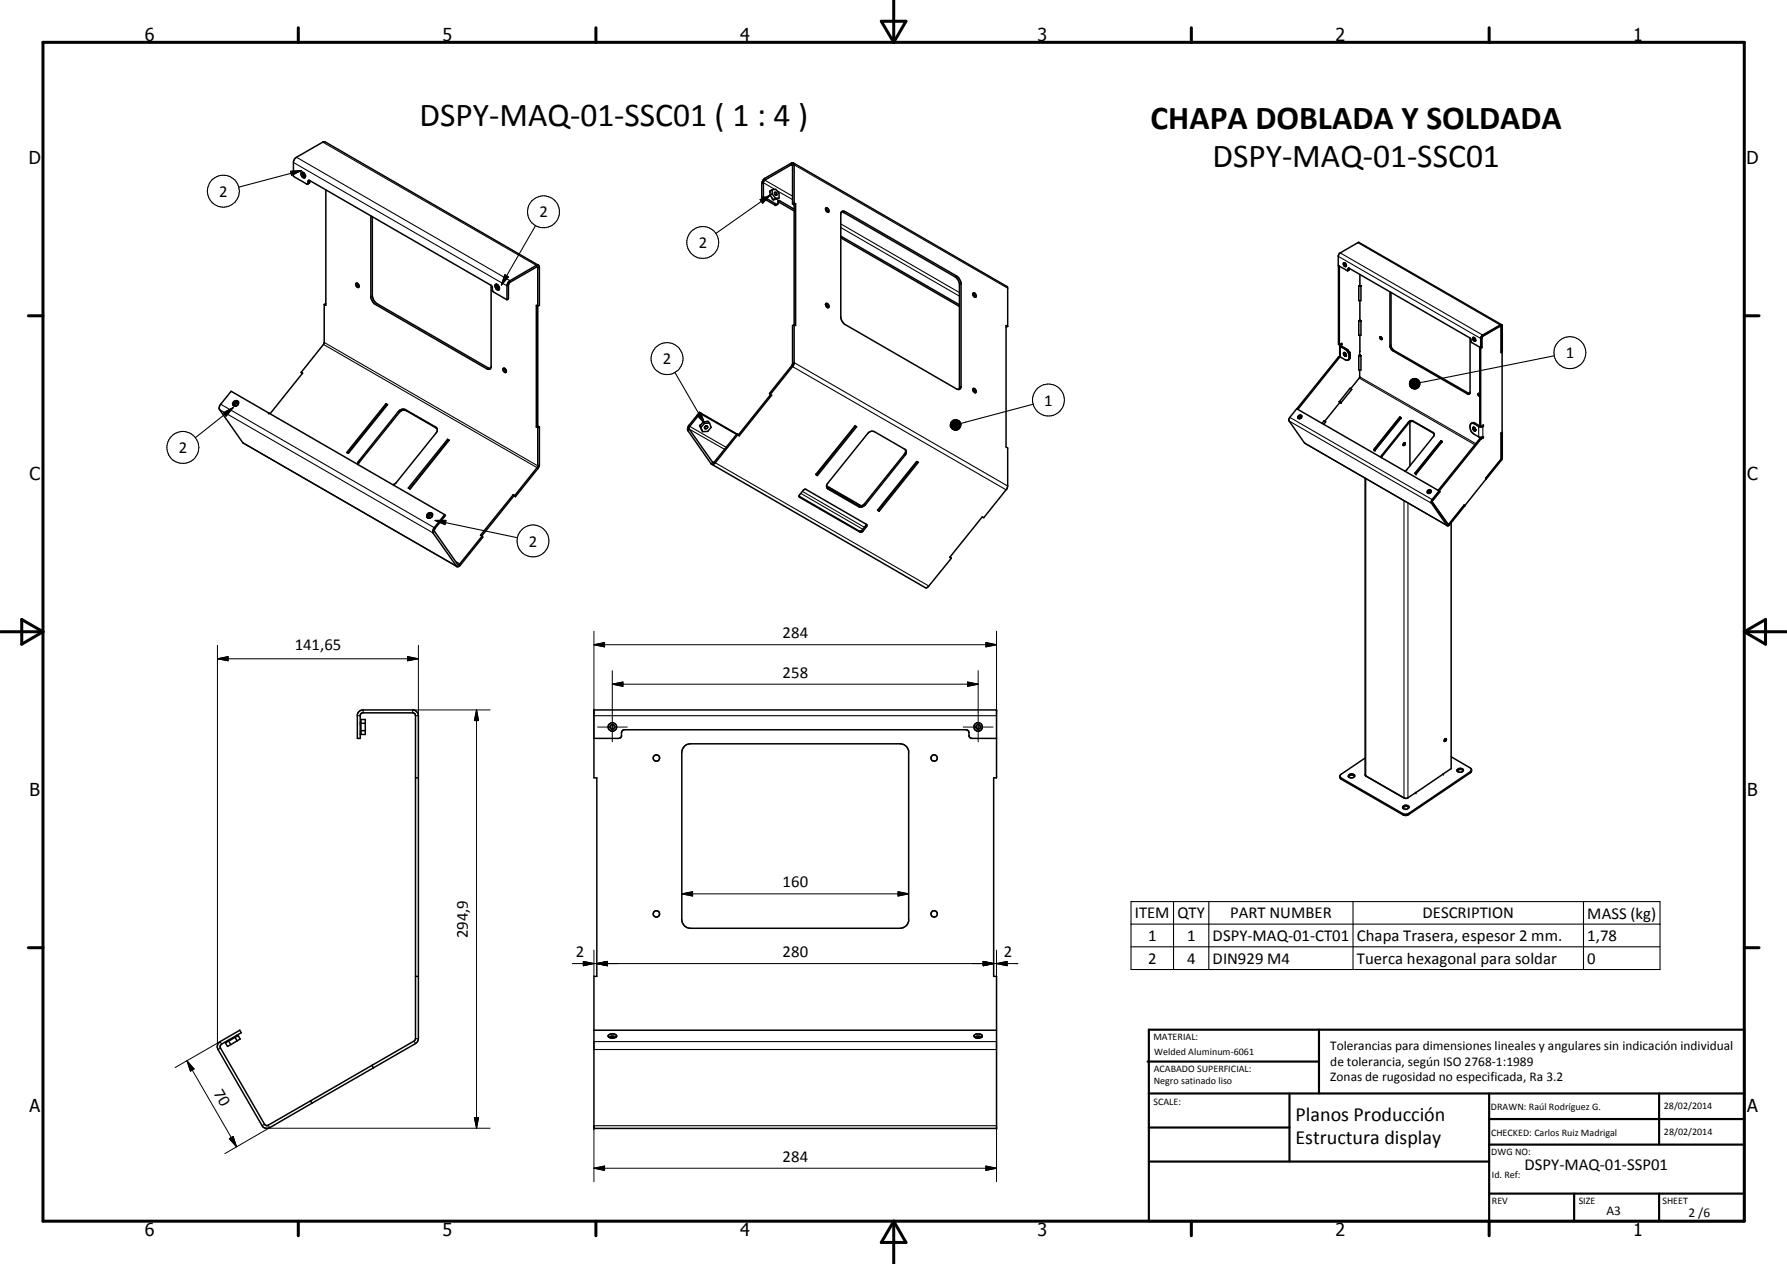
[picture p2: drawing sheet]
<svg xmlns="http://www.w3.org/2000/svg" width="420mm" height="297mm" viewBox="0 0 420 297" stroke-linecap="round" stroke-linejoin="round" font-family="sans-serif">
<g fill="none" stroke="#000" stroke-width=".35">
<path d="M186.5 38.3l50.3 29.1 .1 .3v9M71.2 40.5l.1 .6 .5 .5M71.2 40.5l.4 .3 .2 .5M71.2 40.5a.71 .71 0 0 0-.4 .8 .71 .71 0 0 0 .7 .5l.3-.1v-.4M71.4 40.6v.5l.4 .2M72.8 42.4h-.3l-.1 .8-.2 .1-3.2-1.9v-3.6l.7-.8 6.3-3.7h.4l50.2 29M72.8 42.4l42.7 24.7M72.8 42.4v.5l-.5 .4M76.6 44.6v27.2l-.4-.3M87.2 50.7v19.3l.5 1 .6 .5 26.5 15.3 .4-.1 .3-.4v-19.2M87.5 50.9v18.6l.5 1.3 .6 .5 26.2 15.1 .5 .2M179.1 46.4v-3.3l.4-.9 6.5-3.8 .5-.1 .2 .3v9.1"/>
<path d="M179.1 46.4l3.2 1.9 .5-.3M179.5 46.2v-3.4l.1-.3 6.6-3.8 .1 .2v9M179.5 46.2l3.3 1.8M179.5 46.2l-.4 .2M181 45.9l.8 1M181.6 44.6l-.6 .3v1M181.6 44.6l.8-.1 .8 1v1M181.6 45.6l-.6 .3M181.6 44.6v1M181.6 45.6l.8 1M182.1 45.3l.2-.1 .3 .2v.5l-.5-.3zM182.4 46.6l-.6 .3"/>
<path d="M182.8 48l.1-.8 .3-.1 3.5 2M182.9 47.4l3.8 2.2M183.2 46.5l-.5 .3-.9 .1M183.2 46.5l-.8 .1M186.3 47.9l.4 .2M186.7 48.1v37.3l-.4 .7-5.2 6.6M186.7 47.7l.4 .2M186.7 47.7l-.4 .2M187.1 47.9v28.6l-.4-.2-.4 .2v9.1l-5.4 6.9 .2 .2M187.1 47.9l-.4 .2M194.1 49.1l.4 .4 .1 .3M194.2 48.9a.6 .6 0 0 1 .6 .3 .6 .6 0 0 1-.1 .7 .71 .71 0 0 1-.5-1z"/>
<path d="M197.7 55.9l27.9 16.2M197.7 55.5l27.9 16.1M197.8 49.8l.6 .2 26.2 15.1 .7 .7 .3 .9v24.5l-.1 .3M197.9 49.8l.3-.2 .5 .1 26.2 15.2a2.43 2.43 0 0 1 1.1 1.6v24.5l-.4 .5h-.3l-26.6-15.2-.7-.8-.3-.8v-24.5zM76.2 71.5v9.1l-5.4 6.9M76.6 71.3l-.4 .2M83.6 66.7a.51 .51 0 0 1 .7 .2 .51 .51 0 0 1-.2 .7l-.3-.3zM84 66.5l.4 .8M115.5 67.1l.5 1.5 3.2 1.8M116.7 66.8l.2 .7 .5 .4M116.7 66.8l.5 .3 .2 .5M116.7 66.8h-.1a.78 .78 0 0 0-.1 .9 .78 .78 0 0 0 .8 .4l.1-.5"/>
<path d="M117 67v.4l.4 .2M119.2 70.4l.3-.2v-3.2l.3-.6 6.3-3.6h.3v37.3M119.2 70.4v-3.4l.4-.8 6.5-3.8h.5l.2 .4v9l-.4 .1-.3-.1v28.5M194.1 71.5l.3 .3 .2 .5M194.2 71.3a.6 .6 0 0 1 .6 .3 .6 .6 0 0 1-.1 .7l-.5-.4zM228.8 69.1l.3 .4 .1 .3M228.8 68.9l.1-.1a.64 .64 0 0 1 .5 1 .69 .69 0 0 1-.6-.9zM236.9 76.7l-.4-.2v28.6l.4 .2-.1 9.3-5.5 7.1-.3-.2-7.7 9.5 .4 .2M236.9 76.7l-.4 .2M314.7 62.4v18.5l.2 .1M314.9 62.5v18.5M315.9 61.8h.3l.4 .6a.35 .35 0 0 1-.5 .3 .35 .35 0 0 1-.2-.5z"/>
<path d="M316.1 61.8v.3l.4 .4M316.3 61.8v.3l.3 .2M316.9 63.6l-2.2-1.2 .1-2.7 4.7-2.8 33.6 19.4M317.2 63l28.4 16.4 .5 1.1 2 1.2 .3-.1M317.2 63l-.1 .5-.2 .1M317.2 63l-.3 .2v.4M319.5 67.2v3.5h.5v-3.5M319.5 75.4v3.4h.5v-3.4M319.5 67.2h.5M319.5 75.4h.5M319.7 64.5v2.6M319.7 70.7v4.6"/>
<path d="M319.7 78.8v4.6M319.7 67.1l.3 .1M319.7 67.1l-.2 .1M319.7 75.3l.3 .1M319.7 75.3l-.2 .1M324.5 79.1l.4 .3v.3a.37 .37 0 0 1-.4-.1 .37 .37 0 0 1 0-.5zM324.6 79.1l.3 .5M326.8 68.6v12.8l.4 .8 18.1 10.4 .3-.3v-12.8M327.1 68.7v12.6l.3 .8 18.2 10.4M346.5 79.3v.4l.5 .4M346.5 79.3l.2 .1 .3 .5M346.5 79.3l-.3 .2 .2 .4 .4 .3 .2-.3"/>
<path d="M346.7 79.4l.3 .5M348.4 79.2v2.4M348.5 79.1l-.1 .1M352.7 76.6l-4.3 2.6M352.7 76.6h.2M352.7 76.6l-4.1 2.4M352.9 76.6l.1 6.2 .2-.2M352.9 76.6l.1 .2M353.1 76.3l.1 .3v6l-.2 .1M353.1 76.3l-.4 .1-4.1 2.3-.5 .7v20.8M55.9 95.1l-.3 .3M56 95.1v-.2a.36 .36 0 0 0-.7-.1 .36 .36 0 0 0 .3 .6"/>
<path d="M56.1 94.5a.71 .71 0 0 0-1.1-.1 .71 .71 0 0 0 0 1h.5M56.1 94.5l-.1 .5-.4 .4M56.1 94.5a.84 .84 0 0 0-1.2 .8M70.8 87.5l.4 .2-7.7 9.5-.4-.2M70.8 87.5l.3 .3M90.8 94.9l.3 .2-9.2 11.5-.4-.3zM90.8 94.9l.1 .2M90.9 95.1l.1 .1M90.9 95.1l-9.1 11.4M118.3 86.6a.61 .61 0 0 1 .6 .2 .61 .61 0 0 1 0 .7 .78 .78 0 0 1-.6-.9zM118.6 86.5l.1 .5 .4 .3M164.5 96.9l-2.6 3.2-.2 .8 5.6 8.2"/>
<path d="M164.5 96.9l8.8 5.1M164.5 96.9l.1 .3M164.6 97.2l-2.4 3-.2 .5 5.6 8 .4-.2 5.3-6.5M164.6 97.2l8.6 4.9M165.4 99.1l-.9 .9M165.4 99.1l1.1-.1 .3 .4M165.4 99.1l.2 .4M165.6 99.5l-.8 1M166.8 99.4l.4 1-.8 1h-1.2M166.8 99.4l-1.2 .1M181.1 92.7l.3 .2-7.6 9.5M181.2 92.8l-7.6 9.4"/>
<path d="M228.8 91.5l.4 .7M228.8 91.3a.56 .56 0 0 1 .6 .3 .56 .56 0 0 1-.1 .7l-.5-.4zM304.9 96.1l-1.6 2-.3 .6 3.7 5.4 33.6 19.4M304.9 96.1l33.5 19.3M304.9 96.1l.3 .1M304.9 96.1h.1M305.2 96.2h.1M305.9 98.2l-.2 .1M306 98.2v-.2l-.4-.1-.1 .3 .2 .1M306.1 97.8h-.6l-.2 .5M310.8 99.5l.6-.7 .3 .3-.5 .6M314.7 83.9l-9.8 12.2"/>
<path d="M314.7 83.9l.2 .1M314.9 84l-9.7 12.2M314.9 94.4l.3 .3M314.9 94.4l.1 .2M314.9 94.4l2.5-3.2 .4 .3-2.6 3.2M315 81.3l1.3 .8a2.11 2.11 0 0 1 .8 2.3l-.2 .2M315 83.7l.2 .2M315 83.7l-.3 .2M315 94.6l-3.5 4.4M315 94.6l.2 .1M315.2 83.9l1.1 .6 .6 .1M315.2 80.9l-.2 .2v2.6"/>
<path d="M315.2 83.9l-.3 .1M315.3 80.8l.2 .2M315.5 81l-.2 .3 1.6 1M315.5 81v-.3l-.6 .3M315.9 82.8h.3l.3 .4 .1 .4a.51 .51 0 0 1-.7-.1 .51 .51 0 0 1 0-.7zM316.1 82.8l.1 .4 .4 .4M316.3 82.9v.3l.3 .2M316.8 82.2h.1M316.9 82.2l.5 .6M316.9 82.3a1.84 1.84 0 0 1 .4 2.1l-.4 .2M317.4 82.8l-.1 .1M317.4 82.8v.4"/>
<path d="M319.5 83.6v3.4h.5v-3.4M319.5 83.6h.5M319.7 82.6h.1M319.7 87l-.1 1.8-2 2.6M319.7 82.5v.1M319.7 83.4l.3 .2M319.7 83.4l-.2 .2M329.1 98l-6.1 7.7 .3 .1M329.1 98l.3 .2M329.1 98h.1M329.4 98.2l-.3-.2-6.1 7.7 .3 .1M329.4 98.2l-6.1 7.6"/>
<path d="M331.5 99.1v10.4M345.9 99.5a1.85 1.85 0 0 0 .5 2.4l1.4 .8h.7M345.9 99.5l.4-.2 .3 .1 1.3 .7M345.9 99.5h.5l1.4 .8 1-.1M347.7 92.5l-.2 .2 .4 .4M347.7 92.5l.2 .1M347.8 92.5l.1 .4M347.9 81.6v18.5M348.4 81.6l-.3 .1M353.1 82.6h.1M353.2 82.6v19M84.1 109.1l.3-.8 9.7-11.9 1.1-.2 7.2 4.1a.89 .89 0 0 1 .1 1.5l-9.5 11.8-.6 .3"/>
<path d="M102.7 100.7l-7.2-4.2a1.4 1.4 0 0 0-1.6 .4l-9.5 11.9-.2 .4M105.2 103.3l.4 .1-9.2 11.5-.4-.2zM105.2 103.3l.2 .2M105.4 103.5h.1M105.4 103.5l-9.1 11.4M120.7 116.2l.3 .3M120.7 116.2l.2 .3M120.7 116.2l-7.7 9.6 .4 .2M120.9 116.5l.3 .2M120.9 116.5l-7.6 9.4M121 116.5l.2 .2M126.1 100.3l.3 .2"/>
<path d="M126.4 100.5v9.1l-5.4 6.9M126.4 100.1l-.3 .2M126.4 100.1l.4 .2M126.8 100.3l-.1 9.3-5.5 7.1M126.8 100.3l-.4 .2M164.5 100l.7 1.4M164.5 100l.3 .5M164.8 100.5l.4 .9M165.7 100.3l.3-.2zM165.7 100.3l.4-.2 .3 .1a.42 .42 0 0 1-.3 .5 .42 .42 0 0 1-.5-.2zM167.3 109.1l50.2 29h.5l.3-.2 5.4-6.7M173.3 102l.3 .2"/>
<path d="M173.3 102l.1 .2M173.4 102.2l.4 .2M173.4 102.2l-5.2 6.6-.5 .3h-.4M173.6 102.2l.2 .2M187.9 116.6l14.1 8.2 .7-.2 1-1.4M188.9 115.2l.6-.2 14.2 8.2 .1 .2-.1 .4-.9 1.1-.5 .2-14.3-8.2-.1-.5zM191.9 111.4l.1 .1M192 111.5l.2 .3M194.3 114.2l8.2 4.7M194.3 114.3l8 4.6M194.3 114.1v.2M194.4 114.6l7.2 4.2 .9 .1"/>
<path d="M201 100.1l.4 .2-9.2 11.5-.4-.3zM201.2 100.1l-9.2 11.4M206.4 119.8l.1 .1M206.5 119.9l.2 .2M212.9 105.7l-.1 .9-9.7 11.9-.6 .4M212.9 105.7l.2 .5-.2 .6-9.4 11.8-.6 .4-.4 .2-.7-.2-7-4-.5-.7M212.9 105.7l-7.3-4.2-.8-.2-.5 .3-9.7 11.9-.3 .6M215.5 108.5l.4 .1-9.2 11.5-.4-.2zM215.7 108.5l-9.2 11.4M321 112.4v69.8l.1 .2M330.1 104.1a.33 .33 0 0 1 .3 .4 .33 .33 0 0 1-.5 .1zM330.2 104.1l-.3 .5"/>
<path d="M332.7 111.3l.2 .1M335.6 115.4a.44 .44 0 0 1 .6-.3 .44 .44 0 0 1 .1 .7l-.3 .2-.4-.2zM336.3 115.7l-.2 .2M336.4 115.7v-.2h-.3l-.2 .2 .2 .2M336.5 115.3l-.6 .1-.2 .5M336.8 118l3.6 5.2M337.2 101.9l-5-2.9-.6 .1-6.8 8.5M337.2 101.9l-5-3h-.7l-6.6 8.1-.2 .5M337.2 101.9v.4l-.2 .3-6.3 7.9-.4 .2M338.1 115.2l.1 .1M338.4 115.4l-1.7 2-.2 .8 3.8 5.3M338.4 115.4l.1 .2"/>
<path d="M338.4 115.5l.1 .1M338.5 115.6l-1.7 2.1v.3l3.6 5.2M338.5 115.6l-1.7 2.2M338.8 103.6l.3 .2-6.2 7.6M338.8 103.6h.1M338.8 103.6l-6.1 7.7 .2 .1M338.8 103.6l.2 .2-6.1 7.6M344.2 118.7l-3.5 4.4M346.5 100.4a.53 .53 0 0 0-.2 .6 .53 .53 0 0 0 .6 .3l.1-.2M346.5 100.4l.5 .6M346.5 100.4l.1 .4 .4 .3M346.7 100.5l.1 .4 .2 .1"/>
<path d="M347 101v.1M347.9 103.1l-9.8 12.1M347.9 103.1l.2 .2M347.9 100.1l.2 .1M348.1 103.3l-9.7 12.1-.3-.2M348.5 102.7l.3-.1v.3M348.5 102.7l.3 .2M348.5 100l.3 .2M348.5 102.7l-.6 .4M348.8 100.2v-.3l-.7 .3M348.8 102.9l-.7 .4M349.3 112.4l.2 .2"/>
<path d="M349.3 112.4l.1 .2-5.1 6.3M349.4 112.5l.1 .1M352.8 108l-3.5 4.4M353 101.8v6l-.2 .2M353 107.7l-.2 .3M353.2 101.6h.1M353.2 101.6l-.2 .2M353.2 101.6v6l-.1 .5-3.6 4.5M100.5 121.7l.5 .1M101 121.7h.1M101.2 121.7l-.2 .1M101.4 121.6l-.2 .1"/>
<path d="M101.4 121.5l-.2 .2M101.5 121.5h-.1M101.5 121.5v-.3a.38 .38 0 0 0-.5-.1 .38 .38 0 0 0 0 .6M101.7 120.8a.74 .74 0 0 0-1.1-.2 .74 .74 0 0 0-.1 1.1M101.7 120.8l-.1 .5-.2 .3M101.7 120.8a.79 .79 0 0 0-.9 .1 .79 .79 0 0 0-.3 .8M104.6 120.9l-2.6 3.3-.2 .9 5.6 8 .8-.2 5.3-6.7-.1-.2M104.6 120.9l.1 .3-2.4 3-.2 .6 5.6 7.9 .4-.2 5.3-6.5M104.6 120.9l-50.3-29-2.7 3.5v.7l5.5 8 50.3 29M223.4 130.9l.3 .3M340.4 123.1l.1 .1M340.7 123.1l3.5-4.4 .2 .2-3.5 4.4-.4 .3-.2-.1"/>
<path d="M340.7 123.1l-.3 .1M341.2 122.9v57.7l-1.9 1.3M84.7 170.3h.2v2.1h-.2M84.7 169.8h.2v-.7h1v3.5h-1.2M84.7 171.8h.2M84.7 170h1.2M84.9 171.7h1M139.6 173.5h6.1l.4-.4 .2-1.3 .5-.3 80.7 .1a1.94 1.94 0 0 1 .4 1.5l.6 .4h5.8M139.6 166.8h94.7v16h-.7v46.6h.7v35.8h-94.7v-35.8h.7v-46.6h-.7zM161 175.3l.6-.4 .7-.1h49.4a2.07 2.07 0 0 1 1.9 1.6v40.1l-.1 .3a1.99 1.99 0 0 1-1.8 1.3h-49.4a2.09 2.09 0 0 1-2-1.9v-39.4l.1-.7zM339.6 173.8l.3-.2a.34 .34 0 0 1 .1 .4 .34 .34 0 0 1-.4 .2zM339.8 173.6l-.3 .5"/>
<path d="M341.2 177.8l4.5 2.7 .3 .3-.1 .7-14.8 10-.4 .1-.9-.1-14.6-8.5-.2-.3 .2-.6 5.8-4M97.7 182.8h.7M317.1 182.1a.82 .82 0 0 1 1.4 .3 .84 .84 0 0 1-1.5 0zM318.5 182.4a.9 .9 0 0 0-1.4 .1M321 182.2l9.1 5.3M321.1 182.4l9 5.1M321.2 182.3l-.1 .1M329.9 189.5a.93 .93 0 0 1 1.4 .1 .76 .76 0 0 1-.8 .6 .76 .76 0 0 1-.7-.6zM330.1 187.5l.1 .1M330.2 187.6h.2M331.2 189.8a.9 .9 0 0 0-1.4 .1M332.9 186.2v.1"/>
<path d="M339.4 181.9l-8.5 5.7h-.7M342.6 180.9a.86 .86 0 0 1 1.5 .2 .79 .79 0 0 1-.8 .4 .79 .79 0 0 1-.7-.6zM344.1 181.1a.95 .95 0 0 0-1.5 .1M346 181l-.3 .4-14.5 9.7-.8 .3-.6-.2-14.6-8.4-.2-.3M97.7 229.4h.7M53.5 244.6l.1 .1-.6 .4 .5 .8 .8-.4M53.7 244.5l.6 1M55.3 243.8l-1.2 .7-.1-.2M55.3 243.5l.1 .2M55.3 243.8l.4 .8M55.7 243.2l.1 .3-.5 .3M55.7 244.6l-1.4 .9"/>
<path d="M55.9 243.2l.6 1-.8 .4M73 258.7l.4 .5M73 258.7l-10.1 5.8h-.3l-.4-.3-10.4-17.9a.65 .65 0 0 1 .3-.9l4.6-2.7-.3-.6-4.6 2.7-.6 .6-.1 .7 10.5 18.4a1.33 1.33 0 0 0 1.8 .5l10-5.8M87.4 250.4l10-5.8 .3-.5v-75.9l-.1-.4-.4-.3h-12l-.5 .5v5.5h-.7v-5.6l.6-.9 .8-.2h11.6l.9 .4 .5 1-.1 76.1-.2 .6-.4 .3-24.3 14M87.4 250.4l.4 .6M87.4 250.4l-14.4 8.3M139.6 242.1h94.7M143.2 243.8a.49 .49 0 0 1-.1-.7 .49 .49 0 0 1 .7-.1 .81 .81 0 0 1 1.1 .6l-.1 .2M143.2 243.8l.3 .1M143.2 243.8l.6-.3 1 .3M143.5 243.9h.9M143.5 243.9l.4-.1 .5 .1"/>
<path d="M144.8 243.8l-.4 .1M229.2 243.8l.5-.3 1.1 .3M229.5 243.9h1M229.5 243.9l.4-.1 .6 .1M230.8 243.8a.49 .49 0 0 0 0-.7 .49 .49 0 0 0-.6-.1 .76 .76 0 0 0-1.1 .6l.4 .3M230.8 243.8l-.3 .1"/>
<circle cx="305.6" cy="98" r=".45"/>
<circle cx="144" cy="170.8" r=".54"/>
<circle cx="144" cy="170.8" r="1.01"/>
<circle cx="154.3" cy="178.1" r=".76"/>
<circle cx="219.6" cy="178.1" r=".75"/>
<circle cx="230" cy="170.8" r="1"/>
<circle cx="230" cy="170.8" r=".55"/>
<circle cx="154.3" cy="214.8" r=".74"/>
<circle cx="219.6" cy="214.8" r=".76"/>
</g>
<g fill="none" stroke="#000" stroke-width=".25">
<path d="M69 38.2l50.2 29 .3-.2M69.7 37l50.2 29v.3M75.9 33.4l50.2 29v.4l.3 .2 .4-.2M186 38.4v.3l.3 .2 .4-.2 50.2 29M68.3 40.3l2.6-.2-2.3 1.1zM70.9 40.1l-14.8 3.9M72.8 42.4l-.4 .2M72.8 42.8l-.4 .3M125.9 53l-8 14M178.7 46.9l2.3-1-1.7 1.9zM179.1 43.1l.4-.2 2.6 1.6M179.8 41.9v.4l6.5 3.8"/>
<path d="M181 45.9l-12.7 9M182.6 48l-.4 .2M182.6 44.7l3.7 2.2M183.3 47.2l-.4 .2M197.7 53.5l27.9 16.1M197.7 52.6l27.9 16.1M198.7 49.7l-.3 .3M315.1 59.4l33.5 19.3v.3M319.3 57l33.4 19.4v.2M87.5 69.5l-.3 .2M88.6 71.3l-.3 .2M118.7 64.6l.8 .5-1.6 1.9z"/>
<path d="M224.9 64.9l-.3 .2M225.6 71.9l-.1 .1M226 66.7l-.4 .2M314.7 60.2l33.4 19.3 .3-.1M317.2 63l-.3 .2M317.2 63.3l-.3 .2M319.5 67.2l.2-.1 .3 .1zM319.5 75.4l.2-.1 .3 .1zM348.6 79h.1M352.7 76.6h.1M353 76.8h.1M353.2 76.6l-.2 .2"/>
<path d="M51.6 96.3l50.2 28.9 .3-.4M51.9 95l50.4 29.2M52.6 97l2.2-1.2-1.6 2zM54.8 95.8l-8.9 7.1M76.1 80.9l50.2 29 .1 .3M76.2 80.5l50.2 29 .4-.2M93.7 96.7l.2 .2M95.3 96.3l.2 .2M114.8 86.4l-.4 .3M158.7 87.5l6.9 12M162 99.9l.2 .3 8.5 4.9M163.9 97.6l.9-.5 .8 2.4z"/>
<path d="M186.2 85.9l.1 .2 50.2 29M186.3 85.4l.4-.2 50.2 29M223.5 99.6v.6zM223.5 99.9v.3zM223.6 99.4l-.1 .8zM223.7 99.1l-.2 1.1zM223.8 98.9l.3-.1-.6 1.4zM223.8 98.9l-.3 1.3zM224.1 98.8l.2-.1-.8 1.5zM224.3 98.7l.3-.1-1.1 1.6zM224.6 98.6h.3l-1.4 1.6zM224.9 98.6l.2 .1-1.6 1.5z"/>
<path d="M226 90.8l-.4 .2M242.9 95l-17 4.5M303.1 98.9l33.5 19.4 .2-.3M303.3 98.1l33.6 19.5M314.9 94.4l.3 .3zM315.2 80.9l.2 .1v.3l-.2 .1v2.5M316.5 82l-.2 .1M317.4 83.9l-.2 .1M317.4 83.6l-.2 .1M319.5 83.6l.2-.2 .3 .2zM319.6 88.9l27.2 15.6M319.7 88.6l27.3 15.7"/>
<path d="M327.1 81.1l-.3 .1M327.7 82.3l-.2 .2M331.1 99.2l.1 .2M331.4 90.2v.2zM331.4 90.4l.2 .5zM331.4 90.4l.4 .7zM331.4 90.4l.6 .9zM331.4 90.4l.9 1-.3-.1zM331.4 90.4l1.1 1zM331.4 90.4l1.4 1h-.3zM331.4 90.4l1.7 1h-.3zM331.4 90.4l1.9 .8-.2 .2z"/>
<path d="M331.4 90.4l2.1 .7-.2 .1zM331.4 90.4l2.3 .4-.2 .3zM331.4 90.4l2.4 .2-.1 .2zM331.4 90.4l2.5-.1-.1 .3zM331.4 90.4l2.5-.3v.2zM331.4 90.4l2.4-.6 .1 .3zM331.4 90.4l2.3-.9 .1 .3zM331.4 90.4l2.1-1.1 .2 .2zM331.4 90.4l1.9-1.2 .2 .1zM331.4 90.4l1.7-1.4 .2 .2zM331.4 89.9v.5zM331.4 90.5h2.5"/>
<path d="M331.5 89.6l-.1 .8zM331.6 89.4l.2-.2-.4 1.2zM331.6 89.4l-.2 1zM331.8 89.2l.3-.1-.7 1.3zM332.1 89.1l.2-.2-.9 1.5zM332.2 98.9l.1 .2M332.3 88.9h.3l-1.2 1.5zM332.6 88.9h.3l-1.5 1.5zM332.9 88.9l.2 .1-1.7 1.4zM345.2 92.4l-.2 .1M346.8 99.4l-.2 .2M365.5 83.6l-31.7 6.3"/>
<path d="M57.1 104.1l50.2 28.9 .3-.4M84.4 108.3l.1 .3M102.4 100.3l.2 .3M161.7 101.2l.3-.4 8.3 4.8M167.7 108.7l-.2-.1-.3 .4M168 108.5l.2 .3 50.2 28.9M187.9 116.7l.1 .2M188.3 116l14.5 8.4M188.7 115.5l14.5 8.4M194.6 114.7l.2 .3M201.6 118.8l.2 .2M203.3 118.4l.2 .2"/>
<path d="M212.6 106.7l.2 .3M223.5 100.2l.2 .4zM223.5 100.2l.4 .6zM223.5 100.2l.7 .8zM223.5 100.2l.9 .9zM223.5 100.2l1.2 .9h-.3zM223.5 100.2l1.4 .9h-.2zM223.5 100.2l1.7 .8-.3 .1zM223.5 100.2l2 .6-.3 .2zM223.5 100.2l2.1 .5-.1 .1zM223.5 100.2l2.3 .3-.2 .2zM223.5 100.2h2.4l-.1 .3z"/>
<path d="M223.5 100.2l2.5-.3-.1 .3zM223.5 100.2l2.5-.5v.2zM223.5 100.2l2.4-.8 .1 .3zM223.5 100.2l2.3-1.1 .1 .3zM223.5 100.2l2.1-1.3 .2 .2zM223.5 100.2l1.9-1.4 .2 .1zM223.5 100.2l1.6-1.5 .3 .1zM223.5 100.1h2.5M306.7 104.1l33.5 19.3 .2-.3M321.1 112.5v69.8M324.9 107l.1 .1M330.1 117.6v69.9"/>
<path d="M331 118.2v69.3M336.8 118h.1M337 101.6v.2M347.9 100.1l-.2 .1v2.5M348.4 100.1l.2 .1v2.5M352.8 108h.1M352.8 108l.2 .2M353 107.7h.1M353.2 107.6l-.2 .1M102.3 122.3h2.5l-.2 1zM102.3 122.3l19.4 4.1M107.1 132l1.2 .8"/>
<path d="M202 124.8l.2 .3M202.7 124.6l.1 .3M203.5 123.5l.2 .3M340.7 123.1h.1M340.7 123.1l.2 .2M84 168.2h.7M85.4 166.8v.7M97 166.8v.7M97.7 168.2h.7M139.6 168.2h94.7M315.3 182.8l.1 .3M329.8 191.2v.3"/>
<path d="M331.2 191.1v.3M345.7 181.4v.2M265.9 211.9h124.4v15.9h-124.4zM265.9 217.2h124.4M275.9 211.9v15.9M284.2 211.9v15.9M318.1 211.9v15.9M372.3 211.9v15.9M265.9 222.5h124.4M51.8 244.8l.3 .6M51.8 246.3l-.5 .3M97.4 244.6l.3 .6"/>
<path d="M97.7 244.1h.7M139.6 244.8h94.7M139.6 246.6h94.7M62.2 264.2l-.6 .3M63.1 264.4l.3 .6M139.6 264.5h94.7"/>
<circle cx="52.5" cy="44.9" r="3.7"/>
<circle cx="127.8" cy="49.8" r="3.7"/>
<circle cx="165.2" cy="57" r="3.7"/>
<circle cx="156.8" cy="84.3" r="3.8"/>
<circle cx="246.5" cy="94" r="3.7"/>
<circle cx="369.1" cy="82.9" r="3.7"/>
<circle cx="43" cy="105.1" r="3.8"/>
<circle cx="125.3" cy="127.1" r="3.7"/>
</g>
<g fill="#000">
<circle cx="63.1" cy="97" r=".18"/>
<circle cx="316.9" cy="82.2" r=".18"/>
<circle cx="329.4" cy="98.2" r=".18"/>
<circle cx="348.4" cy="81.6" r=".18"/>
<circle cx="353" cy="82.7" r=".18"/>
<circle cx="323" cy="105.7" r=".18"/>
<circle cx="323.3" cy="105.8" r=".18"/>
<circle cx="332.9" cy="111.4" r=".18"/>
<circle cx="339" cy="103.8" r=".18"/>
<circle cx="344.2" cy="118.7" r=".18"/>
<circle cx="348.5" cy="102.7" r=".18"/>
<circle cx="349.3" cy="112.4" r=".18"/>
<circle cx="353" cy="101.8" r=".18"/>
<circle cx="332.9" cy="186.3" r=".18"/>
<circle cx="339.4" cy="181.9" r=".18"/>
<circle cx="139.6" cy="265.2" r=".18"/>
<circle cx="234.3" cy="265.2" r=".18"/>
</g>
<g fill="#000">
<path d="M68.3 40.3l2.6-.2-2.3 1.1zM178.7 46.9l2.3-1-1.7 1.9zM118.7 64.6l.8 .5-1.6 1.9zM319.5 67.2l.2-.1 .3 .1zM319.5 75.4l.2-.1 .3 .1zM52.6 97l2.2-1.2-1.6 2zM163.9 97.6l.9-.5 .8 2.4zM314.9 94.4l.3 .3zM319.5 83.6l.2-.2 .3 .2zM331.4 90.4l.2 .5zM331.4 90.4l.4 .7zM331.4 90.4l.6 .9z"/>
<path d="M331.4 90.4l.9 1-.3-.1zM331.4 90.4l1.1 1zM331.4 90.4l1.4 1h-.3zM331.4 90.4l1.7 1h-.3zM331.4 90.4l1.9 .8-.2 .2zM331.4 90.4l2.1 .7-.2 .1zM331.4 90.4l2.3 .4-.2 .3zM331.4 90.4l2.4-.6 .1 .3zM331.4 90.4l2.3-.9 .1 .3zM331.4 90.4l2.1-1.1 .2 .2zM331.4 90.4l1.9-1.2 .2 .1zM331.4 90.4l1.7-1.4 .2 .2z"/>
<path d="M332.9 88.9l.2 .1-1.7 1.4zM332.6 88.9h.3l-1.5 1.5zM332.3 88.9h.3l-1.2 1.5zM332.1 89.1l.2-.2-.9 1.5zM331.8 89.2l.3-.1-.7 1.3zM331.6 89.4l.2-.2-.4 1.2zM331.6 89.4l-.2 1zM331.5 89.6l-.1 .8zM331.4 89.9v.5zM331.4 90.2v.2zM223.5 100.2l.2 .4zM223.5 100.2l.4 .6z"/>
<path d="M223.5 100.2l.7 .8zM223.5 100.2l.9 .9zM223.5 100.2l1.2 .9h-.3zM223.5 100.2l1.4 .9h-.2zM223.5 100.2l1.7 .8-.3 .1zM223.5 100.2l2 .6-.3 .2zM223.5 100.2l2.1 .5-.1 .1zM223.5 100.2l2.3 .3-.2 .2zM223.5 100.2l2.5-.5v.2zM223.5 100.2l2.4-.8 .1 .3zM223.5 100.2l2.3-1.1 .1 .3zM223.5 100.2l2.1-1.3 .2 .2z"/>
<path d="M223.5 100.2l1.9-1.4 .2 .1zM223.5 100.2l1.6-1.5 .3 .1zM224.9 98.6l.2 .1-1.6 1.5zM224.6 98.6h.3l-1.4 1.6zM224.3 98.7l.3-.1-1.1 1.6zM224.1 98.8l.2-.1-.8 1.5zM223.8 98.9l.3-.1-.6 1.4zM223.8 98.9l-.3 1.3zM223.7 99.1l-.2 1.1zM223.6 99.4l-.1 .8zM223.5 99.6v.6zM223.5 99.9v.3z"/>
<path d="M102.3 122.3h2.5l-.2 1zM51.1 154.8l2.5-.5v1zM95.8 154.3l2.6 .5-2.6 .5zM139.6 151.5l2.5-.5v1zM231.8 151l2.5 .5-2.5 .5zM112 166.8l.5 2.5h-1zM144 160.8l2.5-.5v1zM227.5 160.3l2.5 .5-2.5 .5zM160.3 210.1l2.5-.6v1.1zM211.1 209.5l2.5 .6-2.5 .5zM137.1 225.9l2.5 .5-2.5 .5zM140.3 226.4l2.5-.5v1z"/>
<path d="M231.2 225.9l2.4 .5-2.4 .5zM234.3 226.4l2.5-.5v1zM44 249.3l1.6 1.9-.8 .5zM53.9 267.6l.9-.5 .8 2.4zM111.5 262.6h1l-.5 2.5zM139.6 274.5l2.5-.5v1zM231.8 274l2.5 .5-2.5 .5z"/>
</g>
<g fill="none" stroke="#000" stroke-width=".71">
<path d="M10.1 9.9h400v277.1h-400zM70.1 6.5v3.4M140.1 6.5v3.4M207.2 5h5.8l-2.9 4.9zM210.1 0v9.9M280.1 6.5v3.4M350.1 6.5v3.4M6.7 74.2h3.4M410.1 74.2h3.5M.1 148.5h10M5.1 145.6l5 2.9-5 2.9zM410.1 148.5h10"/>
<path d="M410.1 148.5l5-2.9v5.8zM6.7 222.7h3.4M410.1 222.7h3.5M70.1 287v3.4M140.1 287v3.4M210.1 287v10M210.1 287l2.9 5h-5.8zM280.1 287v3.4M350.1 287v3.4"/>
</g>
<g fill="none" stroke="#000" stroke-width=".51">
<path d="M269.8 249.5h40.3M270.1 242h140v45h-140zM270.1 257h140M303.2 257v16M310.1 242v15M350.1 257v30M390.1 257v12M270.1 265h33.1M270.1 273h80M350.1 269h60M350.1 263h60M350.1 280.5h60"/>
<path d="M370.1 280.5v6.5M390.1 280.5v6.5"/>
</g>
<g fill="none" stroke="#000" stroke-width=".24">
<path d="M51.1 154.8l2.5-.5v1zM51.1 154.8h47.3M51.1 151.6v94M95.8 154.3l2.6 .5-2.6 .5zM98.4 151.6v31.2M139.6 151.5l2.5-.5v1zM139.6 148.3v25.2M139.6 151.5h94.7M144 157.6v16.7M230 157.6v16.7M231.8 151l2.5 .5-2.5 .5zM234.3 148.3v25.2"/>
<path d="M97 166.8h18.2M112 166.8l.5 2.5h-1zM112 166.8v98.3M140.5 170.9h7M144 160.8l2.5-.5v1zM144 160.8h86M226.5 170.9h7M227.5 160.3l2.5 .5-2.5 .5zM160.3 210.1l2.5-.6v1.1zM160.3 210.1h53.3M211.1 209.5l2.5 .6-2.5 .5zM134.6 226.4h104.7"/>
<path d="M137.1 225.9l2.5 .5-2.5 .5zM139.6 223.3v6.1M140.3 226.4l2.5-.5v1zM231.2 225.9l2.4 .5-2.4 .5zM234.3 226.4l2.5-.5v1zM234.3 223.3v6.1M44 249.3l1.6 1.9-.8 .5zM44 249.3l11.6 20.2M51.8 244.8l-10.6 6.1M53.9 267.6l.9-.5 .8 2.4zM62.4 265.1h52.8M63.4 265l-10.5 6.1"/>
<path d="M111.5 262.6h1l-.5 2.5zM139.6 274.5l2.5-.5v1zM139.6 274.5h94.7M139.6 264.5v13.2M231.8 274l2.5 .5-2.5 .5zM234.3 264.5v13.2"/>
</g>
<path d="M223.5 100.3h2.4" fill="none" stroke="#000" stroke-width=".3"/>
<path d="M331.4 90.6h2.4" fill="none" stroke="#000" stroke-width=".42"/>
<path d="M331.4 90.3h2.5" fill="none" stroke="#000" stroke-width=".34"/>
<g font-size="7.9">
<text x="98.6" y="29.5">DSPY-MAQ-01-SSC01 ( 1 : 4 )</text>
<text x="270.5" y="30.3">CHAPA DOBLADA Y SOLDADA</text>
<text x="285.1" y="39.3">DSPY-MAQ-01-SSC01</text>
</g>
<g font-size="4.7">
<text x="304.6" y="263.5">Planos Producción</text>
<text x="304.6" y="268.9">Estructura display</text>
</g>
<g font-size="4.2">
<text x="34" y="9.6">6</text>
<text x="104" y="9.6">5</text>
<text x="174" y="9.6">4</text>
<text x="244" y="9.6">3</text>
<text x="314" y="9.6">2</text>
<text x="384" y="9.6">1</text>
<text x="6.8" y="38.7">D</text>
<text x="410.6" y="38.7">D</text>
<text x="7" y="112.9">C</text>
<text x="410.8" y="112.9">C</text>
<text x="7" y="187.1">B</text>
<text x="410.8" y="187.1">B</text>
<text x="7" y="261.4">A</text>
<text x="410.8" y="261.4">A</text>
<text x="34" y="290.4">6</text>
<text x="104" y="290.4">5</text>
<text x="174" y="290.4">4</text>
<text x="244" y="290.4">3</text>
<text x="314" y="290.4">2</text>
<text x="384" y="290.4">1</text>
</g>
<g font-size="3.9">
<text x="51.6" y="46.2">2</text>
<text x="126.8" y="51.1">2</text>
<text x="164.3" y="58.3">2</text>
<text x="155.9" y="85.6">2</text>
<text x="368.1" y="84.2">1</text>
<text x="245.5" y="95.3">1</text>
<text x="42" y="106.5">2</text>
<text x="124.3" y="128.4">2</text>
<text x="184" y="149.9">284</text>
<text x="69.3" y="152.7">141,65</text>
<text x="184" y="159.3">258</text>
<text x="184" y="208.5">160</text>
<text x="266.8" y="215.8">ITEM</text>
<text x="276.8" y="215.8">QTY</text>
<text x="289.3" y="215.8">PART NUMBER</text>
<text x="334.5" y="215.8">DESCRIPTION</text>
<text x="373.2" y="215.9">MASS (kg)</text>
<text x="110" y="220.5" transform="rotate(-90 110 220.5)">294,9</text>
<text x="269.9" y="221.1">1</text>
<text x="279.1" y="221.1">1</text>
<text x="285.1" y="221.1">DSPY-MAQ-01-CT01</text>
<text x="319" y="221.2">Chapa Trasera, espesor 2 mm.</text>
<text x="373.2" y="221.1">1,78</text>
<text x="135.4" y="224.9">2</text>
<text x="184" y="224.9">280</text>
<text x="236" y="224.9">2</text>
<text x="269.9" y="226.4">2</text>
<text x="279.1" y="226.4">4</text>
<text x="285.1" y="226.4">DIN929 M4</text>
<text x="319" y="226.5">Tuerca hexagonal para soldar</text>
<text x="373.2" y="226.4">0</text>
<text x="50.2" y="256.9" transform="rotate(60 50.2 256.9)">70</text>
<text x="184" y="273">284</text>
<text x="358.5" y="275">DSPY-MAQ-01-SSP01</text>
</g>
<g font-size="3.1">
<text x="312.7" y="246.8">Tolerancias para dimensiones lineales y angulares sin indicación individual</text>
<text x="312.7" y="250.4">de tolerancia, según ISO 2768-1:1989</text>
<text x="312.7" y="254">Zonas de rugosidad no especificada, Ra 3.2</text>
<text x="377.7" y="285.6">A3</text>
<text x="397" y="285.9">2 /6</text>
</g>
<g font-size="2.4">
<text x="271.2" y="244.4">MATERIAL:</text>
<text x="271.3" y="252">ACABADO SUPERFICIAL:</text>
<text x="271.4" y="247.9">Welded Aluminum-6061</text>
<text x="271.3" y="254.6">Negro satinado liso</text>
<text x="271.2" y="259.7">SCALE:</text>
<text x="350.6" y="260.8">DRAWN: Raúl Rodríguez G.</text>
<text x="391.2" y="260.6">28/02/2014</text>
<text x="350.6" y="266.9">CHECKED: Carlos Ruiz Madrigal</text>
<text x="391.2" y="266.7">28/02/2014</text>
<text x="350.6" y="271.4">DWG NO:</text>
<text x="350.8" y="276.9">Id. Ref:</text>
<text x="350.8" y="282.8">REV</text>
<text x="371.2" y="282.9">SIZE</text>
<text x="390.9" y="282.9">SHEET</text>
</g>
</svg>
